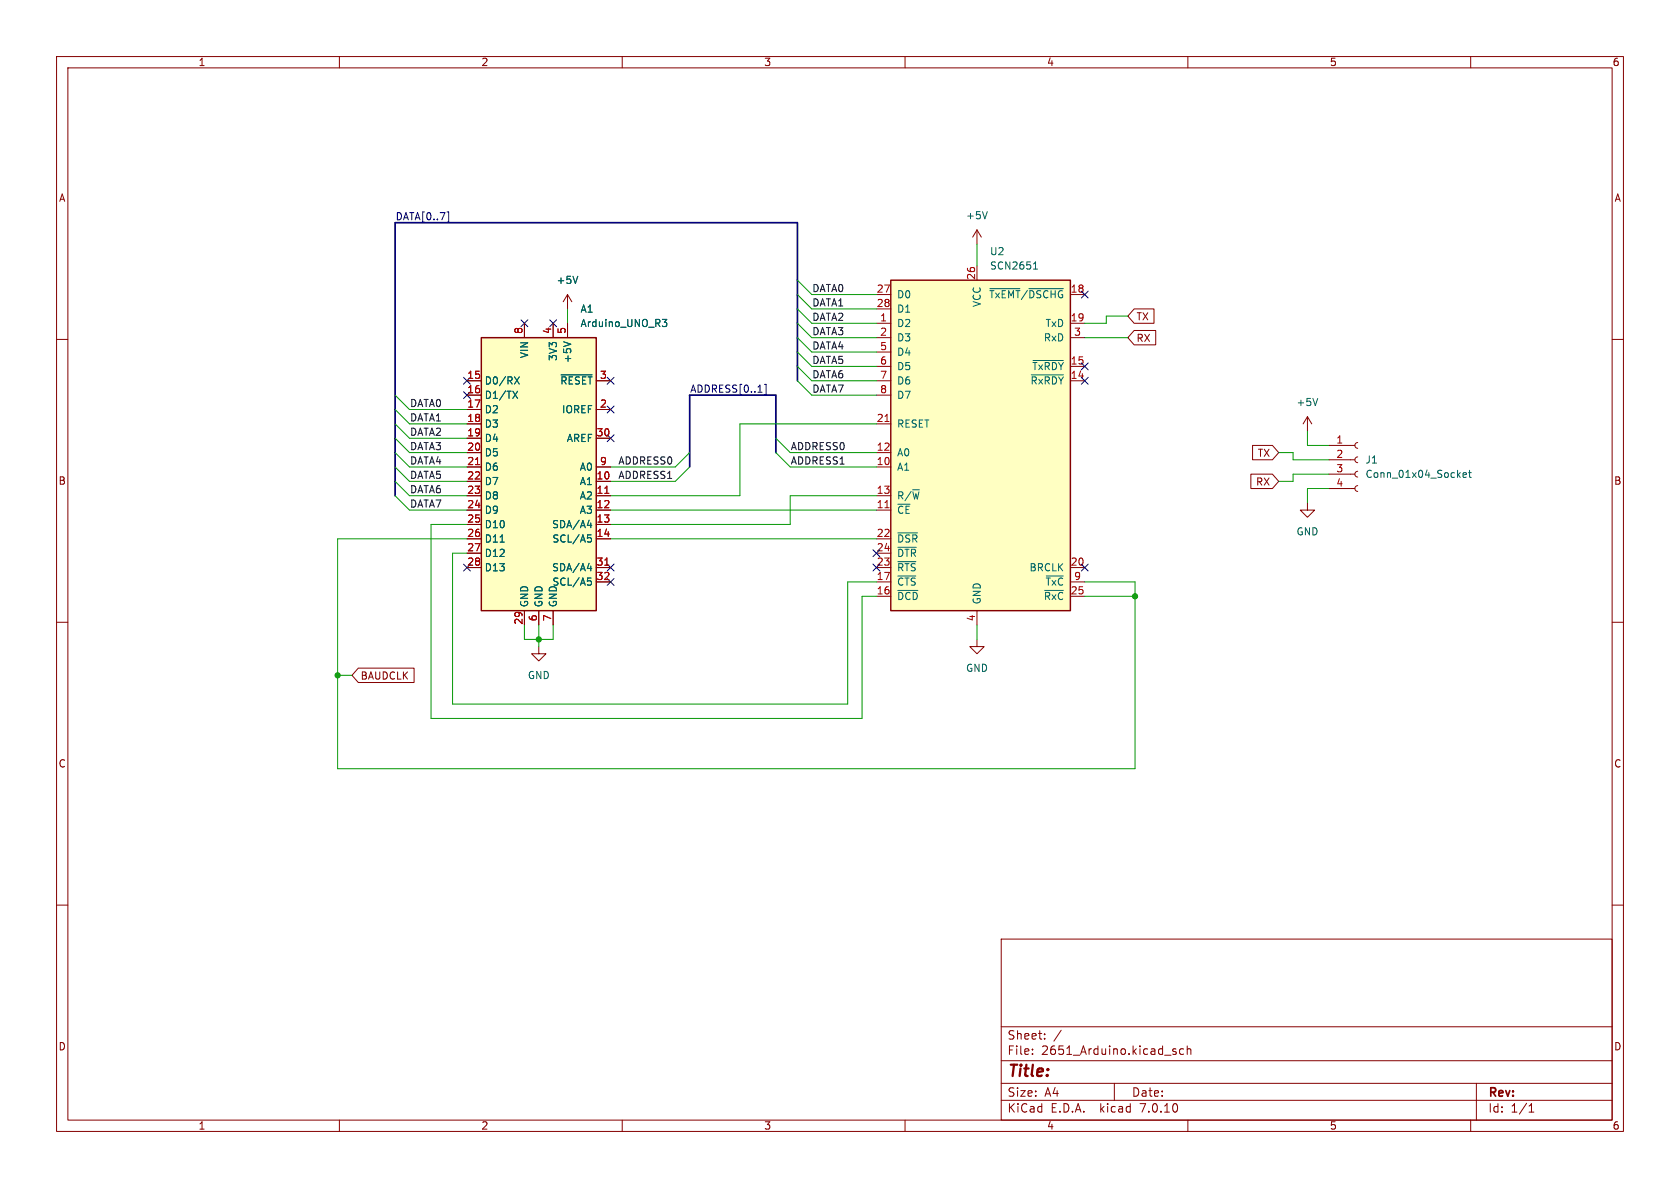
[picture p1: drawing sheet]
<svg xmlns="http://www.w3.org/2000/svg" width="297mm" height="210mm" viewBox="0 0 297 210" stroke-linecap="round" stroke-linejoin="round" font-family="sans-serif">
<g fill="none" stroke="#840000" stroke-width=".18">
<path d="M10 10h277v190h-277zM12 12h273v186h-273zM60 10v2M110 10v2M160 10v2M210 10v2M260 10v2M10 60h2M92.7 57.2v2.5M97.8 57.2v2.5M100.3 52.1l-.7 1.2M100.3 52.1v2.5"/>
<path d="M100.3 57.2v2.5M100.3 52.1l.8 1.2M154.9 57.2h2.6M154.9 59.7h2.6M154.9 52.1h2.6M154.9 54.6h2.6M172.7 40.6v2.6M172.7 47v2.5M172.7 40.6l-.7 1.3M172.7 40.6l.8 1.3M189.2 57.2h2.6M189.2 59.7h2.6"/>
<path d="M200.5 54.6h3.5v2.6h-3.5l-1.1-1.3zM200.5 58.4h3.8v2.6h-3.8l-1.1-1.3zM285 60h2M82.5 67.3h2.6M82.5 74.9h2.6M82.5 69.9h2.6M82.5 72.4h2.6M82.5 77.5h2.6M105.4 67.3h2.5M105.4 72.4h2.5M105.4 77.5h2.5M154.9 67.3h2.6"/>
<path d="M154.9 64.8h2.6M154.9 74.9h2.6M154.9 62.2h2.6M154.9 69.9h2.6M189.2 67.3h2.6M189.2 64.8h2.6M221.4 78.7h3.5l1.2 1.3-1.2 1.3h-3.5zM231.1 73.7l-.7 1.2M231.1 73.7v2.5M231.1 73.7l.8 1.2M234.9 78.7h4.6M240 78.2l-.3 .2-.2 .3 .2 .4 .3 .1"/>
<path d="M82.5 82.6h2.6M82.5 90.2h2.6M82.5 80h2.6M82.5 87.6h2.6M82.5 95.3h2.6M82.5 97.8h2.6M82.5 85.1h2.6M82.5 92.7h2.6M105.4 82.6h2.5M105.4 90.2h2.5M105.4 87.6h2.5M105.4 95.3h2.5"/>
<path d="M105.4 85.1h2.5M105.4 92.7h2.5M154.9 82.6h2.6M154.9 90.2h2.6M154.9 80h2.6M154.9 87.6h2.6M154.9 95.3h2.6M154.9 97.8h2.6M221.1 83.8h3.8l1.2 1.3-1.2 1.3h-3.8zM231.1 88.9v1.3h1.3l-1.3 1.2-1.2-1.2h1.2M234.9 86.4h4.6M234.9 83.8h4.6"/>
<path d="M234.9 81.3h4.6M240 85.9l-.3 .1-.2 .3 .2 .4 .3 .2M240 83.3l-.3 .1-.2 .4 .2 .4 .3 .1M240 80.8l-.3 .1-.2 .4 .2 .3 .3 .2M10 110h2M63.3 118.1h9.9v2.6h-9.9l-1.1-1.3zM82.5 100.3h2.6M92.7 108v2.5M95.2 114.3v1.3h1.3l-1.3 1.2-1.2-1.2h1.2M95.2 108v2.5M97.8 108v2.5M105.4 102.9h2.5"/>
<path d="M105.4 100.3h2.5M154.9 105.4h2.6M154.9 102.9h2.6M154.9 100.3h2.6M172.7 113v1.3h1.3l-1.3 1.3-1.3-1.3h1.3M172.7 108v2.5M189.2 105.4h2.6M189.2 102.9h2.6M189.2 100.3h2.6M285 110h2M10 160h2M285 160h2"/>
<path d="M177 166h108v32h-108zM60 198v2M110 198v2M160 198v2M177 194.5h108M177 191.5h108M177 187.5h108M177 181.5h108M182.5 186.3v.1M182.5 185.5v.1M184.7 183.6v.1M184.7 182.8v.1"/>
<path d="M187.6 182.1l-1.3 2M197 191.5v3M207.5 185.9l.4 .1 .1 .2-.3 .2h-.2M207.5 185.4l.4 .1M209.2 185.5l-.4-.1-.3 .3v.4l.2 .2h.5M209.9 185.5l.2-.1 .4 .1v.9M209.9 184.9v1.5M210 198v2M260 198v2M261 191.5v6.5M270.3 196.6h.9M270.3 195.5l.4-.4v1.5"/>
</g>
<g fill="none" stroke="#006464" stroke-width=".18">
<path d="M174.5 37.4l-.4 1.3M102.1 48.8l-.4 1.3M117.1 56.5h.8l-.4 .4 .3 .2 .1 .4-.3 .2h-.3M175 51h5.3M181.9 51h6.1M182.7 47.6h.7M182.8 46.6l.3-.3v1.3M90.7 69.2l.8 1.2M91 66.6l.8 1.3M91.5 69.2l-.8 1.2M91.8 66.6l-.8 1.3M99.2 66.3h5.5"/>
<path d="M99.6 60.4l1.3 .4M182.3 66.3h5.7M182.6 63.7h5.4M233 70.4l-.5 1.3M88.4 95.8h.7M103.8 92.9h.8M103.9 94.6h.6M104 95h.3l.3 .3-.2 .5h-.4M104.4 92.4v.9M158.7 94.2h3.5M158.7 99.3h3.2M158.7 96.7h3.3"/>
<path d="M258.6 84l.7-.1-.1-.3h-.4l-.2 .1 .1 .6h.5M259.6 83.6h.5M259.8 83.1v1.1l.3 .2M103.8 100.5h.8M103.9 102.2h.6M104 102.7h.3l.3 .2-.2 .5h-.4M104.4 100.1v.8M158.7 104.4h3.6M158.7 101.8h3.2M184.7 104.4h3.3M185 101.8h3"/>
</g>
<g fill="#ffffc2" stroke="#ffffc2" stroke-width=".18">
<path d="M157.5 49.5h31.7v58.5h-31.7z"/>
<path d="M85.1 59.7h20.3v48.3h-20.3z"/>
</g>
<path d="M85.1 59.7h20.3v48.3h-20.3zM157.5 49.5h31.7v58.5h-31.7z" fill="none" stroke="#840000" stroke-width=".25"/>
<path d="M156.5 74.5h.7M84.1 82.1h.7M106.9 87.2h.7M106.9 99.9h.7M156.5 89.8h.7" fill="none" stroke="#a90000" stroke-width=".18"/>
<g fill="none" stroke="#000084" stroke-width=".18">
<path d="M79 37.5h.3v1.8h-.3M92.1 56.5l1.2 1.3M93.3 56.5l-1.2 1.3M97.2 56.5l1.2 1.3M98.4 56.5l-1.2 1.3M191.2 51.5l1.2 1.2M192.4 51.5l-1.2 1.2M81.9 66.7l1.3 1.2M81.9 69.2l1.3 1.3M83.2 66.7l-1.3 1.2M83.2 69.2l-1.3 1.3M107.3 66.7l1.3 1.2"/>
<path d="M107.3 76.9l1.3 1.2M107.3 71.8l1.3 1.2M108.6 66.7l-1.3 1.2M108.6 76.9l-1.3 1.2M108.6 71.8l-1.3 1.2M135.1 67.9h.3v1.9h-.3M191.2 66.7l1.2 1.2M191.2 64.2l1.2 1.2M192.4 66.7l-1.2 1.2M192.4 64.2l-1.2 1.2M81.9 99.7l1.3 1.2M83.2 99.7l-1.3 1.2"/>
<path d="M107.3 99.7l1.3 1.2M108.6 99.7l-1.3 1.2M154.3 99.7l1.2 1.2M154.3 97.2l1.2 1.2M155.5 99.7l-1.2 1.2M155.5 97.2l-1.2 1.2M191.2 99.7l1.2 1.2M192.4 99.7l-1.2 1.2M107.3 102.3l1.3 1.2M108.6 102.3l-1.3 1.2"/>
</g>
<path d="M141 67.3v-27.9h-71.2v48.2M137.2 80v-10.1h-15.3v12.7" fill="none" stroke="#000084" stroke-width=".3"/>
<g fill="none" stroke="#009600" stroke-width=".18">
<path d="M100.3 54.6v2.6M141 54.6l2.5 2.6h11.4M141 57.2l2.5 2.5h11.4M141 49.5l2.5 2.6h11.4M141 52.1l2.5 2.5h11.4M141 59.7l2.5 2.5h11.4M172.7 43.2v3.8M191.8 59.7h7.6M199.4 55.9h-3.8v1.3h-3.8M69.8 77.5l2.6 2.5h10.1M69.8 72.4l2.6 2.5h10.1M69.8 69.9l2.6 2.5h10.1"/>
<path d="M69.8 74.9l2.6 2.6h10.1M137.2 77.5l2.5 2.5h15.2M141 67.3l2.5 2.6h11.4M141 62.2l2.5 2.6h11.4M141 64.8l2.5 2.5h11.4M154.9 74.9h-24.1v12.7h-22.9M231.1 76.2v2.5h3.8M69.8 82.6l2.6 2.5h10.1M69.8 85.1l2.6 2.5h10.1M69.8 80l2.6 2.6h10.1M69.8 87.6l2.6 2.6h10.1M82.5 97.8h-2.5v26.7h69.9v-21.6h5"/>
<path d="M82.5 95.3h-22.8v40.6h141v-33h-8.9M82.5 92.7h-6.3v34.3h76.2v-21.6h2.5M107.9 95.3h47M107.9 90.2h47M121.9 82.6l-2.5 2.5h-11.5M121.9 80l-2.5 2.6h-11.5M137.2 80l2.5 2.6h15.2M154.9 87.6h-15.2v5.1h-31.8M226.1 80h2.5v1.3h6.3M234.9 86.4h-3.8v2.5M234.9 83.8h-6.3v1.3h-2.5M59.7 119.4h2.5"/>
<path d="M92.7 110.5v2.5h5.1v-2.5M95.2 110.5v3.8M172.7 110.5v2.5M191.8 105.4h8.9"/>
</g>
<g fill="#009600" stroke="#009600" stroke-width=".18">
<circle cx="200.7" cy="105.4" r=".46"/>
<circle cx="59.7" cy="119.4" r=".46"/>
<circle cx="95.2" cy="113" r=".46"/>
</g>
<text font-size="2.8" fill="#840000" x="178" y="190.9">Title:</text>
<g font-size="2.1" fill="#840000">
<text x="178" y="184">Sheet:</text>
<text x="178" y="186.7">File:</text>
<text x="184.1" y="186.7">2651_Arduino.kicad_sch</text>
<text x="178" y="196.9">KiCad</text>
<text x="178" y="194.1">Size:</text>
<text x="184.7" y="194.1">A4</text>
<text x="185.7" y="196.9">E.D.A.</text>
<text x="194.6" y="196.9">kicad</text>
<text x="200" y="194.1">Date:</text>
<text x="201.8" y="196.9">7.0.10</text>
<text x="263" y="194.3">Rev:</text>
<text x="263" y="196.9">Id:</text>
<text x="267.1" y="196.9">1/1</text>
</g>
<g font-size="1.8" fill="#840000">
<text x="35" y="11.9">1</text>
<text x="85" y="11.9">2</text>
<text x="135" y="11.9">3</text>
<text x="185" y="11.9">4</text>
<text x="235" y="11.9">5</text>
<text x="285" y="11.9">6</text>
<text x="10.3" y="35.9">A</text>
<text x="285.3" y="35.9">A</text>
<text x="200.8" y="56.8">TX</text>
<text x="200.8" y="60.6">RX</text>
<text x="222.3" y="81">TX</text>
<text x="10.3" y="85.9">B</text>
<text x="221.9" y="86">RX</text>
<text x="285.3" y="85.9">B</text>
<text x="63.7" y="120.3">BAUDCLK</text>
<text x="10.3" y="135.9">C</text>
<text x="285.3" y="135.9">C</text>
<text x="10.3" y="185.9">D</text>
<text x="285.3" y="185.9">D</text>
<text x="35" y="199.9">1</text>
<text x="85" y="199.9">2</text>
<text x="135" y="199.9">3</text>
<text x="185" y="199.9">4</text>
<text x="235" y="199.9">5</text>
<text x="285" y="199.9">6</text>
</g>
<g font-size="1.8" fill="#000084">
<text x="69.8" y="39">DATA[0..7]</text>
<text x="121.9" y="69.5">ADDRESS[0..1]</text>
</g>
<g font-size="1.8" fill="#006464">
<text x="170.7" y="39">+5V</text>
<text x="174.9" y="45.3">U2</text>
<text x="174.9" y="47.9">SCN2651</text>
<text x="98.3" y="50.4">+5V</text>
<text x="158.5" y="52.9">D0</text>
<text x="174.8" y="52.9">~{TxEMT}/~{DSCHG}</text>
<text x="102.5" y="55.5">A1</text>
<text x="102.5" y="58">Arduino_UNO_R3</text>
<text x="158.5" y="58">D2</text>
<text x="158.5" y="55.5">D1</text>
<text x="173.6" y="54.4" transform="rotate(-90 173.6 54.4)">VCC</text>
<text x="184.7" y="58">TxD</text>
<text x="93.6" y="63.4" transform="rotate(-90 93.6 63.4)">VIN</text>
<text x="98.7" y="63.9" transform="rotate(-90 98.7 63.9)">3V3</text>
<text x="101.2" y="64.3" transform="rotate(-90 101.2 64.3)">+5V</text>
<text x="158.5" y="60.6">D3</text>
<text x="158.5" y="63.1">D4</text>
<text x="158.5" y="65.6">D5</text>
<text x="182.4" y="65.6">~{TxRDY}</text>
<text x="184.4" y="60.6">RxD</text>
<text x="85.6" y="68.2">D0/RX</text>
<text x="85.6" y="70.7">D1/TX</text>
<text x="99" y="68.2">~{RESET}</text>
<text x="158.5" y="68.2">D6</text>
<text x="158.5" y="70.7">D7</text>
<text x="182.1" y="68.2">~{RxRDY}</text>
<text x="229.1" y="72">+5V</text>
<text x="85.6" y="73.3">D2</text>
<text x="85.6" y="75.8">D3</text>
<text x="99.3" y="73.3">IOREF</text>
<text x="158.5" y="75.8">RESET</text>
<text x="85.6" y="78.3">D4</text>
<text x="85.6" y="80.9">D5</text>
<text x="85.6" y="83.4">D6</text>
<text x="100.1" y="78.3">AREF</text>
<text x="102.4" y="83.4">A0</text>
<text x="158.5" y="83.4">A1</text>
<text x="158.5" y="80.9">A0</text>
<text x="241.3" y="82.1">J1</text>
<text x="85.6" y="86">D7</text>
<text x="85.6" y="88.5">D8</text>
<text x="102.4" y="86">A1</text>
<text x="102.4" y="88.5">A2</text>
<text x="158.5" y="88.5">R/~{W}</text>
<text x="241.3" y="84.7">Conn_01x04_Socket</text>
<text x="85.6" y="91">D9</text>
<text x="85.6" y="93.6">D10</text>
<text x="97.5" y="93.6">SDA/A4</text>
<text x="102.4" y="91">A3</text>
<text x="158.5" y="91">~{CE}</text>
<text x="229.1" y="94.8">GND</text>
<text x="85.6" y="96.1">D11</text>
<text x="85.6" y="98.7">D12</text>
<text x="85.6" y="101.2">D13</text>
<text x="97.5" y="101.2">SDA/A4</text>
<text x="97.6" y="96.1">SCL/A5</text>
<text x="158.5" y="96.1">~{DSR}</text>
<text x="158.5" y="101.2">~{RTS}</text>
<text x="158.5" y="98.7">~{DTR}</text>
<text x="181.9" y="101.2">BRCLK</text>
<text x="93.6" y="107.4" transform="rotate(-90 93.6 107.4)">GND</text>
<text x="96.1" y="107.4" transform="rotate(-90 96.1 107.4)">GND</text>
<text x="97.6" y="103.7">SCL/A5</text>
<text x="98.7" y="107.4" transform="rotate(-90 98.7 107.4)">GND</text>
<text x="158.5" y="106.3">~{DCD}</text>
<text x="158.5" y="103.7">~{CTS}</text>
<text x="173.6" y="106.9" transform="rotate(-90 173.6 106.9)">GND</text>
<text x="184.4" y="106.3">~{RxC}</text>
<text x="184.7" y="103.7">~{TxC}</text>
<text x="170.7" y="119">GND</text>
<text x="93.2" y="120.2">GND</text>
</g>
<g font-size="1.8" fill="#0f0f0f">
<text x="143.5" y="51.7">DATA0</text>
<text x="143.5" y="59.3">DATA3</text>
<text x="143.5" y="54.3">DATA1</text>
<text x="143.5" y="56.8">DATA2</text>
<text x="143.5" y="61.9">DATA4</text>
<text x="143.5" y="64.4">DATA5</text>
<text x="143.5" y="69.5">DATA7</text>
<text x="143.5" y="67">DATA6</text>
<text x="72.4" y="77.1">DATA2</text>
<text x="72.4" y="74.6">DATA1</text>
<text x="72.4" y="72">DATA0</text>
<text x="72.4" y="79.7">DATA3</text>
<text x="72.4" y="82.2">DATA4</text>
<text x="109.2" y="82.2">ADDRESS0</text>
<text x="139.7" y="82.2">ADDRESS1</text>
<text x="139.7" y="79.7">ADDRESS0</text>
<text x="72.4" y="89.8">DATA7</text>
<text x="72.4" y="87.3">DATA6</text>
<text x="72.4" y="84.7">DATA5</text>
<text x="109.2" y="84.7">ADDRESS1</text>
</g>
<g font-size="1.8" fill="#a90000">
<text x="154.9" y="51.8">27</text>
<text x="172.5" y="49.6" transform="rotate(-90 172.5 49.6)">26</text>
<text x="189.2" y="51.8">18</text>
<text x="92.5" y="59.1" transform="rotate(-90 92.5 59.1)">8</text>
<text x="97.5" y="59.1" transform="rotate(-90 97.5 59.1)">4</text>
<text x="100.1" y="59.1" transform="rotate(-90 100.1 59.1)">5</text>
<text x="154.9" y="54.4">28</text>
<text x="155.5" y="56.9">1</text>
<text x="155.5" y="59.4">2</text>
<text x="189.2" y="56.9">19</text>
<text x="189.8" y="59.4">3</text>
<text x="155.5" y="62">5</text>
<text x="155.5" y="64.5">6</text>
<text x="189.2" y="64.5">15</text>
<text x="82.5" y="67.1">15</text>
<text x="82.5" y="69.6">16</text>
<text x="106" y="67.1">3</text>
<text x="155.5" y="67.1">7</text>
<text x="155.5" y="69.6">8</text>
<text x="189.2" y="67.1">14</text>
<text x="82.5" y="72.1">17</text>
<text x="82.5" y="74.7">18</text>
<text x="82.5" y="77.2">19</text>
<text x="105.4" y="77.2">30</text>
<text x="106" y="72.1">2</text>
<text x="154.9" y="74.7">21</text>
<text x="82.5" y="79.8">20</text>
<text x="82.5" y="82.3">21</text>
<text x="106" y="82.3">9</text>
<text x="154.9" y="82.3">10</text>
<text x="154.9" y="79.8">12</text>
<text x="236.1" y="78.5">1</text>
<text x="236.1" y="81">2</text>
<text x="236.1" y="83.6">3</text>
<text x="82.5" y="84.8">22</text>
<text x="82.5" y="87.4">23</text>
<text x="82.5" y="89.9">24</text>
<text x="105.4" y="84.8">10</text>
<text x="105.4" y="87.4">11</text>
<text x="105.4" y="89.9">12</text>
<text x="154.9" y="89.9">11</text>
<text x="154.9" y="87.4">13</text>
<text x="236.1" y="86.1">4</text>
<text x="82.5" y="92.5">25</text>
<text x="82.5" y="95">26</text>
<text x="105.4" y="92.5">13</text>
<text x="105.4" y="95">14</text>
<text x="154.9" y="95">22</text>
<text x="82.5" y="97.5">27</text>
<text x="82.5" y="100.1">28</text>
<text x="105.4" y="100.1">31</text>
<text x="154.9" y="100.1">23</text>
<text x="154.9" y="97.5">24</text>
<text x="189.2" y="100.1">20</text>
<text x="105.4" y="102.6">32</text>
<text x="154.9" y="105.2">16</text>
<text x="154.9" y="102.6">17</text>
<text x="189.2" y="105.2">25</text>
<text x="189.8" y="102.6">9</text>
<text x="92.5" y="110.5" transform="rotate(-90 92.5 110.5)">29</text>
<text x="95" y="109.9" transform="rotate(-90 95 109.9)">6</text>
<text x="97.5" y="109.9" transform="rotate(-90 97.5 109.9)">7</text>
<text x="172.5" y="109.9" transform="rotate(-90 172.5 109.9)">4</text>
</g>
</svg>
